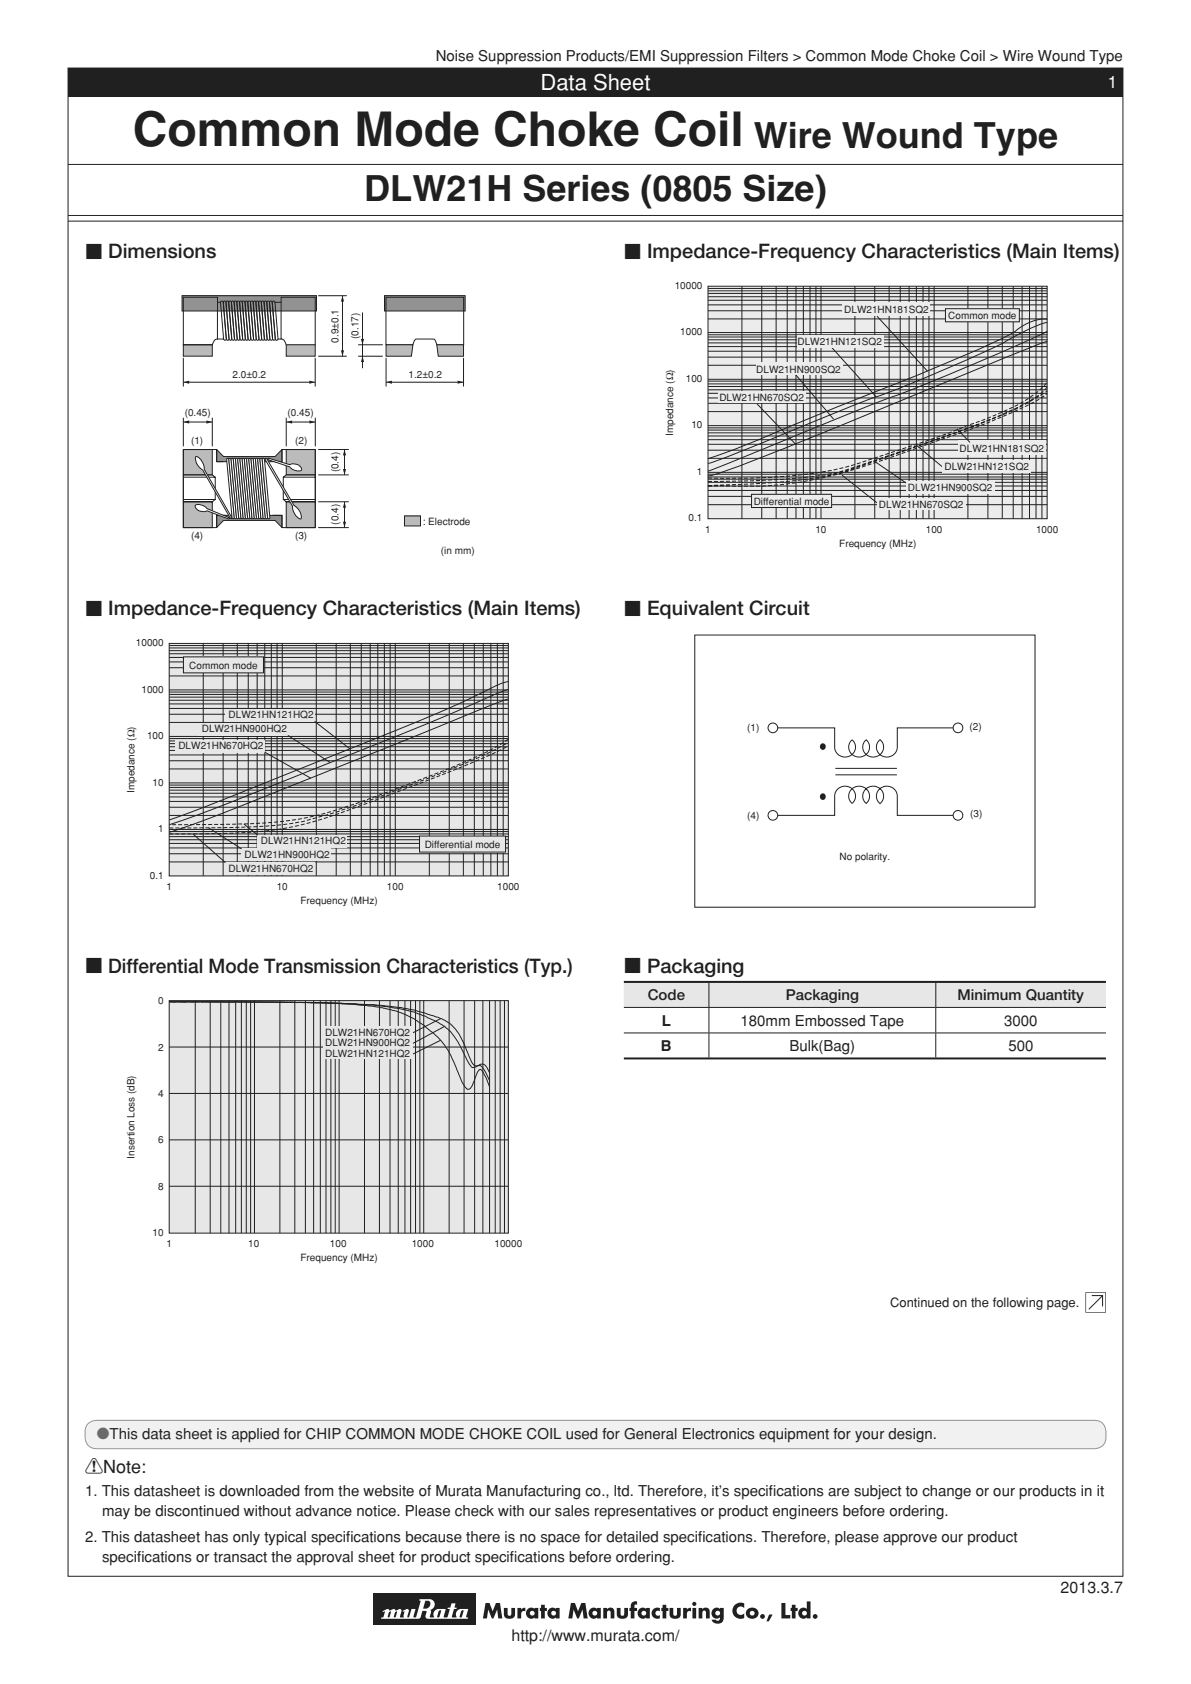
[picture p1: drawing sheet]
<svg xmlns="http://www.w3.org/2000/svg" width="210mm" height="297mm" viewBox="0 0 210 297" stroke-linecap="round" stroke-linejoin="round" font-family="sans-serif">
<path d="M12 12h186v266h-186z" fill="none" stroke="#231f20" stroke-width=".18"/>
<g fill="#231f20">
<path d="M12 12h186v5h-186z"/>
<path d="M85.6 282.7h.7l.6 1.5 .6-1.5h.7l.4 2.7h-.7l-.2-1.5-.7 1.5h-.3l-.6-1.5-.2 1.5h-.7z"/>
<path d="M88.8 283.6h.7v1.2l.3 .2 .3-.2 .1-1.2h.6v1.1a1.01 1.01 0 0 1-1 .8 1.01 1.01 0 0 1-1-.8z"/>
<path d="M91.2 283.6h.7v.3l.4-.3h.3v.6a.5 .5 0 0 0-.5 0 .5 .5 0 0 0-.2 .5v.7h-.7z"/>
<path d="M95.4 283h.7v.6h.3v.5h-.3v1.3h-.7v-1.3h-.2v-.5h.2z"/>
<path d="M100.7 282.7h.7l.5 1.5 .6-1.5h.7l.4 2.7h-.7l-.2-1.5-.6 1.5h-.3l-.7-1.5-.2 1.5h-.7z"/>
<path d="M106.4 283.6h.6v.2a.72 .72 0 0 1 .9-.2 .72 .72 0 0 1 .4 .7v1.1h-.6v-1.1l-.1-.2-.2-.1-.3 .3-.1 1.1h-.6z"/>
<path d="M108.8 283.6h.6v1.2l.3 .2 .3-.2 .1-1.2h.6v1.1a1.01 1.01 0 0 1-1 .8 1.01 1.01 0 0 1-.9-.8z"/>
<path d="M111.4 282.7l.4-.3 .5 .1v.5h-.2l-.2 .1v.5h.4v.5h-.4v1.3h-.7v-1.3h-.2v-.5h.2v-.5z"/>
<path d="M115.1 283.9a1.03 1.03 0 0 1 1.3-.3v.6a.46 .46 0 0 0-.7 0 .46 .46 0 0 0 0 .6 .46 .46 0 0 0 .7 0v.6a1 1 0 0 1-1.3-.2 1 1 0 0 1 0-1.3z"/>
<path d="M116.8 283h.7v.6h.4v.5h-.4v1.3h-.7v-1.3h-.2v-.5h.2z"/>
<path d="M118.1 283.6h.6v1.2l.3 .2 .3-.2 .1-1.2h.6v1.1a1.01 1.01 0 0 1-1 .8 1.01 1.01 0 0 1-.9-.8z"/>
<path d="M120.5 283.6h.6v.3l.4-.3h.3v.6a.5 .5 0 0 0-.5 0 .5 .5 0 0 0-.2 .5v.7h-.6z"/>
<path d="M123.2 283.6h.6v.2a.72 .72 0 0 1 .9-.2 .72 .72 0 0 1 .4 .7v1.1h-.6v-1.1l-.1-.2-.2-.1-.3 .3-.1 1.1h-.6z"/>
<path d="M129.5 283.1l.8-.4h.7l.2 .1v.8a.75 .75 0 0 0-1.1-.1 .75 .75 0 0 0 0 1.1 .75 .75 0 0 0 1.1-.1v.9a1.45 1.45 0 0 1-1.8-.5 1.45 1.45 0 0 1 .1-1.8z"/>
<path d="M135.6 284.7h.6l-.6 1.2h-.5z"/>
<path d="M137.8 282.7h.7v2.1h.8v.6h-1.5z"/>
<path d="M139.6 283h.7v.6h.3v.5h-.3v1.3h-.7v-1.3h-.2v-.5h.2z"/>
<path d="M65.8 281h18.1v5.5h-18.1z"/>
<path d="M93 283.8a.94 .94 0 0 0-.1 1.4 .94 .94 0 0 0 1.3 0v.2h.7v-1.8h-.7v.2a.84 .84 0 0 0-1.2 0zM93.4 284.5a.45 .45 0 0 1 .9 0 .45 .45 0 0 1-.9 0z"/>
<path d="M96.8 283.8a.94 .94 0 0 0-.1 1.4 .94 .94 0 0 0 1.3 0v.2h.7v-1.8h-.7v.2a.84 .84 0 0 0-1.2 0zM97.2 284.5a.42 .42 0 0 1 .8 0 .42 .42 0 0 1-.8 0z"/>
<path d="M104 283.8a.94 .94 0 0 0-.1 1.4 .94 .94 0 0 0 1.4 0v.2h.6v-1.8h-.6v.2a.84 .84 0 0 0-1.3 0zM104.5 284.5a.42 .42 0 0 1 .8 0 .42 .42 0 0 1-.8 0z"/>
<path d="M112.7 283.8a.94 .94 0 0 0-.1 1.4 .94 .94 0 0 0 1.3 0v.2h.7v-1.8h-.7v.2a.84 .84 0 0 0-1.2 0zM113.1 284.5a.42 .42 0 0 1 .8 0 .42 .42 0 0 1-.8 0z"/>
<path d="M122.1 282.9a.37 .37 0 0 1 .7 0 .37 .37 0 0 1-.7 0zM122.1 283.6h.6v1.8h-.6z"/>
<path d="M125.7 283.8a.93 .93 0 0 0-.1 1.3 .93 .93 0 0 0 1.4 .1 .47 .47 0 0 1-.6 .6l-.2-.1h-.7a1.1 1.1 0 0 0 1.2 .6 1.1 1.1 0 0 0 .9-1v-1.7h-.6l-.1 .2a.79 .79 0 0 0-1.2 0zM126.1 284.5a.45 .45 0 0 1 .9 0 .45 .45 0 0 1-.9 0z"/>
<path d="M131.7 283.9a1.09 1.09 0 0 0 .5 1.6 1.09 1.09 0 0 0 1.5-.6 1.11 1.11 0 0 0-.6-1.3 1.11 1.11 0 0 0-1.4 .3zM132.2 284.5a.45 .45 0 0 1 .9 0 .45 .45 0 0 1-.9 0z"/>
<path d="M142.3 282.4v1.4a.93 .93 0 0 0-1.3 .1 .93 .93 0 0 0 0 1.2 .93 .93 0 0 0 1.3 .1v.2h.6v-3zM141.4 284.5a.45 .45 0 0 1 .9 0 .45 .45 0 0 1-.9 0z"/>
<circle cx="134.4" cy="285.1" r=".42"/>
<circle cx="143.7" cy="285.1" r=".42"/>
</g>
<path d="M67.5 284.2l.9-.4 .4 .2-.4 1.1 .1 .2 .2-.2 .3-.8-.2-.1v-.2l.6-.2h.2l.1 .2h.2v.2l-.2 .1-.3 .8 .2 .2 .2-.2 .2-.8-.1-.1v-.2l.5-.2h.3l.1 .3-.3 1 .2 .2h.4l.2-1-.2-.1-.1-.1 .8-.3 .3 .3-.3 1 .2 .2 .2-.2 .4-1.3h.6l-.3 1.3 .3 .2 .2-.2 .8-2.7-.2-.1v-.2l1.8-.1a.98 .98 0 0 1 .8 .9 .98 .98 0 0 1-.7 1.1l.1 .3-.2 .9h.7a1.04 1.04 0 0 1 .9-1.4h1.2l-.2 .6h-.7l.1-.4-.4 .1-.3 1.1h.3l.3-.8h.7l-.2 .7 .2 .2h.3l.2-.2 .4-1.3-.4-.1 .1-.1 .4-.1 .2-.7h.7l-.2 .7 .4 .1v.1l-.4 .1-.4 1.3 .1 .2 .7-.1a1.04 1.04 0 0 1 .8-1.4h1.2l-.1 .5h-.7v-.3l-.3 .1-.3 1.1h.3l.3-.9h.7l-.2 .8 .3 .2v.2h-6.9a.45 .45 0 0 1-.6-.5l.2-.8-.1-.1h-.3v-.4h.2a.86 .86 0 0 0 .9-.8 .44 .44 0 0 0-.4-.6l-.5 .1-.4 1.2 .2 .1v.4l-.3 .1-.3 1-.3 .3h-6.6l-.1-.2 .4-.2 .3-.8h-.4z" fill="#fff"/>
<path d="M15.4 251.2a2.19 2.19 0 0 1 1.6-.7h176a1.93 1.93 0 0 1 2 2v1a1.93 1.93 0 0 1-2 2h-176a1.93 1.93 0 0 1-2-2l.1-1.7z" fill="#f1f1f2"/>
<path d="M15.4 251.2a2.19 2.19 0 0 1 1.6-.7h176a1.93 1.93 0 0 1 2 2v1a1.93 1.93 0 0 1-2 2h-176a1.93 1.93 0 0 1-2-2l.1-1.7z" fill="none" stroke="#939598" stroke-width=".18"/>
<path d="M12 29h186zM12 38h186zM12 39h186z" fill="none" stroke="#231f20" stroke-width=".18"/>
<g fill="#fff">
<path d="M68.1 52.4h13.7l-.1 10.4h-4.4l-.3-2-.3-.8-.2-.2h-3.2l-.2 .2-.3 .8-.3 2h-4.4z"/>
<path d="M32.3 79.3h5.9v2.1h11.5v-2.1h5.9v13.8h-5.9v-2.2h-11.5v2.2h-5.9z"/>
<path d="M32.1 52.2h23.7v2.7h-.2v7.9h-5.1v-2a1.01 1.01 0 0 0-.6-.9 1.01 1.01 0 0 0-1.1 .1l-.3-.2-.2 .2-.2-.2-.3 .2-.2-.2-.2 .2-.3-.2-.2 .2-.3-.2-.2 .2-.3-.2-.2 .2-.2-.2-.3 .2-.2-.2-.2 .2-.3-.2-.2 .2-.3-.2-.2 .2-.3-.2-.2 .2-.2-.2-.3 .2-.2-.2-.2 .2-.3-.2-.2 .2-.3-.2-.2 .2-.3-.2-.2 .2-.2-.2-.3 .2-.2-.2-.2 .2-.3-.2-.2 .2a1.41 1.41 0 0 0-2.3 .8v2h-5.1v-7.9h-.2z"/>
</g>
<path d="M38.2 90.9h11.5v2.1l-1.2-1.2h-9.1l-1.2 1.2z" fill="#939598"/>
<path d="M38.2 90.9h11.5v2.1l-1.2-1.2h-9.1l-1.2 1.2z" fill="none" stroke="#231f20" stroke-width=".18"/>
<path d="M38.2 79.3l1.2 1.2h9.1l1.2-1.2v2.1h-11.5z" fill="#939598"/>
<path d="M38.2 79.3l1.2 1.2h9.1l1.2-1.2v2.1h-11.5z" fill="none" stroke="#231f20" stroke-width=".18"/>
<path d="M67.8 52.2h14.2v2.7h-14.2z" fill="#939598"/>
<path d="M67.8 52.2h14.2v2.7h-14.2z" fill="none" stroke="#231f20" stroke-width=".18"/>
<path d="M32.1 52.2h23.7v2.7h-23.7z" fill="#939598"/>
<path d="M32.1 52.2h23.7v2.7h-23.7z" fill="none" stroke="#231f20" stroke-width=".18"/>
<path d="M32.3 60.8h5.1v2h-5.1z" fill="#bbbdc0"/>
<path d="M49.6 52.4h6v8.4h-5.1a1.09 1.09 0 0 0-.9-1zM68.1 52.4h13.7v8.4h-4.8l-.3-.8-.2-.2h-3.2l-.2 .2-.3 .8h-4.7zM32.3 60.8h5.1v2h-5.1z" fill="none" stroke="#231f20" stroke-width=".18"/>
<path d="M50.5 60.8h5.1v2h-5.1z" fill="#bbbdc0"/>
<path d="M50.5 60.8h5.1v2h-5.1z" fill="none" stroke="#231f20" stroke-width=".18"/>
<path d="M77 60.8h4.7v2h-4.4z" fill="#bbbdc0"/>
<path d="M77 60.8h4.7v2h-4.4z" fill="none" stroke="#231f20" stroke-width=".18"/>
<path d="M68.1 60.8h4.7l-.3 2h-4.4z" fill="#bbbdc0"/>
<path d="M32.3 52.4h6v7.4a1.09 1.09 0 0 0-.9 1h-5.1zM38.3 59.8h1.1M38.3 53.3h.6M48.5 53.3h1.1M49 59.8h.6M68.1 60.8h4.7l-.3 2h-4.4z" fill="none" stroke="#231f20" stroke-width=".18"/>
<path d="M32.3 79.3h5.1v4.5h-5.1z" fill="#bbbdc0"/>
<path d="M32.3 79.3h5.1v4.5h-5.1z" fill="none" stroke="#231f20" stroke-width=".18"/>
<path d="M32.3 88.5h5.1v4.6h-5.1z" fill="#bbbdc0"/>
<path d="M32.3 84.2h5.7M32.3 88.1h5.7M32.3 88.5h5.1v4.6h-5.1zM32.3 83.8h5.1l.6 .4v3.9l-.6 .4h-5.1zM39.3 81.4h-1.1v-2.1h-5.9v13.8h5.9v-2.2h1.6" fill="none" stroke="#231f20" stroke-width=".18"/>
<path d="M50.5 79.3h5.1v4.5h-5.1z" fill="#bbbdc0"/>
<path d="M50.5 79.3h5.1v4.5h-5.1z" fill="none" stroke="#231f20" stroke-width=".18"/>
<path d="M50.5 88.5h5.1v4.6h-5.1z" fill="#bbbdc0"/>
<path d="M48.6 81.4h1.1v-2.1h5.9v13.8h-5.9v-2.2h-1.6M50 84.2l.5-.4h5.1v4.7h-5.1l-.5-.4zM50 84.2h5.6M50 88.1h5.6M50.5 88.5h5.1v4.6h-5.1z" fill="none" stroke="#231f20" stroke-width=".18"/>
<path d="M34.5 80.6l.1-.1a2.45 2.45 0 0 1 1.4 2.3l4.9 8.6-.1 .1-.2-.1-4.8-8.5a2.44 2.44 0 0 1-1.3-2.3z" fill="#fff"/>
<path d="M34.5 80.6l.1-.1a2.45 2.45 0 0 1 1.4 2.3l4.9 8.6-.1 .1-.2-.1-4.8-8.5a2.44 2.44 0 0 1-1.3-2.3z" fill="none" stroke="#231f20" stroke-width=".18"/>
<path d="M40 80.9l.2-.1 .2 .1 .9 10.5-.2 .1-.2-.1z" fill="#fff"/>
<path d="M40 80.9l.2-.1 .2 .1 .9 10.5-.2 .1-.2-.1z" fill="none" stroke="#231f20" stroke-width=".18"/>
<path d="M40.3 80.9l.3-.1 .1 .1 1 10.5-.2 .1-.2-.1z" fill="#fff"/>
<path d="M40.3 80.9l.3-.1 .1 .1 1 10.5-.2 .1-.2-.1z" fill="none" stroke="#231f20" stroke-width=".18"/>
<path d="M40.7 80.9l.2-.1 .2 .1 1 10.5-.2 .1-.2-.1z" fill="#fff"/>
<path d="M40.7 80.9l.2-.1 .2 .1 1 10.5-.2 .1-.2-.1z" fill="none" stroke="#231f20" stroke-width=".18"/>
<path d="M41.1 80.9l.2-.1 .2 .1 1 10.5-.2 .1-.2-.1z" fill="#fff"/>
<path d="M41.1 80.9l.2-.1 .2 .1 1 10.5-.2 .1-.2-.1z" fill="none" stroke="#231f20" stroke-width=".18"/>
<path d="M41.5 80.9l.2-.1 .2 .1 1 10.5-.2 .1-.2-.1z" fill="#fff"/>
<path d="M41.5 80.9l.2-.1 .2 .1 1 10.5-.2 .1-.2-.1z" fill="none" stroke="#231f20" stroke-width=".18"/>
<path d="M41.9 80.9l.2-.1 .2 .1 1 10.5-.2 .1-.2-.1z" fill="#fff"/>
<path d="M41.9 80.9l.2-.1 .2 .1 1 10.5-.2 .1-.2-.1z" fill="none" stroke="#231f20" stroke-width=".18"/>
<path d="M42.3 80.9l.2-.1 .2 .1 1 10.5-.2 .1-.2-.1z" fill="#fff"/>
<path d="M42.3 80.9l.2-.1 .2 .1 1 10.5-.2 .1-.2-.1z" fill="none" stroke="#231f20" stroke-width=".18"/>
<path d="M42.7 80.9l.2-.1 .2 .1 1 10.5-.2 .1-.2-.1z" fill="#fff"/>
<path d="M42.7 80.9l.2-.1 .2 .1 1 10.5-.2 .1-.2-.1z" fill="none" stroke="#231f20" stroke-width=".18"/>
<path d="M43.1 80.9l.2-.1 .2 .1 1 10.5-.2 .1-.2-.1z" fill="#fff"/>
<path d="M43.1 80.9l.2-.1 .2 .1 1 10.5-.2 .1-.2-.1z" fill="none" stroke="#231f20" stroke-width=".18"/>
<path d="M43.5 80.9l.2-.1 .2 .1 .9 10.5-.1 .1-.3-.1z" fill="#fff"/>
<path d="M43.5 80.9l.2-.1 .2 .1 .9 10.5-.1 .1-.3-.1z" fill="none" stroke="#231f20" stroke-width=".18"/>
<path d="M43.9 80.9l.2-.1 .2 .1 .9 10.5-.2 .1-.2-.1z" fill="#fff"/>
<path d="M43.9 80.9l.2-.1 .2 .1 .9 10.5-.2 .1-.2-.1z" fill="none" stroke="#231f20" stroke-width=".18"/>
<path d="M44.3 80.9l.2-.1 .2 .1 .9 10.5-.2 .1-.2-.1z" fill="#fff"/>
<path d="M44.3 80.9l.2-.1 .2 .1 .9 10.5-.2 .1-.2-.1z" fill="none" stroke="#231f20" stroke-width=".18"/>
<path d="M44.6 80.9l.3-.1 .1 .1 1 10.5-.2 .1-.2-.1z" fill="#fff"/>
<path d="M44.6 80.9l.3-.1 .1 .1 1 10.5-.2 .1-.2-.1z" fill="none" stroke="#231f20" stroke-width=".18"/>
<path d="M45 80.9l.3-.1 .1 .1 1 10.5-.2 .1-.2-.1z" fill="#fff"/>
<path d="M45 80.9l.3-.1 .1 .1 1 10.5-.2 .1-.2-.1z" fill="none" stroke="#231f20" stroke-width=".18"/>
<path d="M45.4 80.9l.2-.1 .2 .1 1 10.5-.2 .1-.2-.1z" fill="#fff"/>
<path d="M45.4 80.9l.2-.1 .2 .1 1 10.5-.2 .1-.2-.1z" fill="none" stroke="#231f20" stroke-width=".18"/>
<path d="M45.8 80.9l.2-.1 .2 .1 1 10.5-.2 .1-.2-.1z" fill="#fff"/>
<path d="M45.8 80.9l.2-.1 .2 .1 1 10.5-.2 .1-.2-.1z" fill="none" stroke="#231f20" stroke-width=".18"/>
<path d="M46.2 80.9l.2-.1 .2 .1 1 10.5-.2 .1-.2-.1z" fill="#fff"/>
<path d="M46.2 80.9l.2-.1 .2 .1 1 10.5-.2 .1-.2-.1z" fill="none" stroke="#231f20" stroke-width=".18"/>
<path d="M46.7 80.9l.2-.1 .2 .1 4.7 8.2a2.44 2.44 0 0 1 1.3 2.3l-.1 .1a2.45 2.45 0 0 1-1.4-2.2z" fill="#fff"/>
<path d="M46.7 80.9l.2-.1 .2 .1 4.7 8.2a2.44 2.44 0 0 1 1.3 2.3l-.1 .1a2.45 2.45 0 0 1-1.4-2.2z" fill="none" stroke="#231f20" stroke-width=".18"/>
<path d="M34.5 89.1a1.96 1.96 0 0 1 2 .6l4 1.7-.3 .1-3.7-1.4a1.55 1.55 0 0 1-2.1-.9z" fill="#fff"/>
<path d="M34.5 89.1a1.96 1.96 0 0 1 2 .6l4 1.7-.3 .1-3.7-1.4a1.55 1.55 0 0 1-2.1-.9z" fill="none" stroke="#231f20" stroke-width=".18"/>
<path d="M47.2 80.9h.4l3.5 1a1.55 1.55 0 0 1 2.1 .9 .82 .82 0 0 1-1.1 .2l-.6-.3-.4-.4-3.8-1.2z" fill="#fff"/>
<g fill="none" stroke="#231f20" stroke-width=".18">
<path d="M38.9 53.2l.2-.1 .3 .1 .5 6.6-.2 .2-.3-.2zM39.4 53.2l.2-.1 .2 .1 .6 6.6-.2 .2-.3-.2zM39.8 53.2l.3-.1 .2 .1 .6 6.6-.3 .2-.2-.2zM40.3 53.2l.3-.1 .2 .1 .6 6.6-.3 .2-.2-.2zM40.8 53.2l.2-.1 .3 .1 .5 6.6-.2 .2-.3-.2zM41.3 53.2l.2-.1 .3 .1 .5 6.6-.2 .2-.3-.2zM41.8 53.2l.2-.1 .2 .1 .6 6.6-.2 .2-.3-.2zM42.2 53.2l.3-.1 .2 .1 .6 6.6-.3 .2-.2-.2zM42.7 53.2l.3-.1 .2 .1 .5 6.6-.2 .2-.2-.2zM43.2 53.2l.2-.1 .3 .1 .5 6.6-.2 .2-.3-.2zM43.7 53.2l.2-.1 .3 .1 .5 6.6-.2 .2-.3-.2zM44.2 53.2l.2-.1 .2 .1 .6 6.6-.2 .2-.3-.2z"/>
<path d="M44.6 53.2l.3-.1 .2 .1 .6 6.6-.3 .2-.2-.2zM45.1 53.2l.3-.1 .2 .1 .5 6.6-.2 .2-.2-.2zM45.6 53.2l.2-.1 .3 .1 .5 6.6-.2 .2-.3-.2zM46.1 53.2l.2-.1 .3 .1 .5 6.6-.2 .2-.3-.2zM46.6 53.2l.2-.1 .2 .1 .6 6.6-.2 .2-.3-.2zM47 53.2l.3-.1 .2 .1 .6 6.6-.3 .2-.2-.2zM47.5 53.2l.3-.1 .2 .1 .5 6.6-.2 .2-.2-.2zM48 53.2l.2-.1 .3 .1 .5 6.6-.2 .2-.3-.2zM47.2 80.9h.4l3.5 1a1.55 1.55 0 0 1 2.1 .9 .82 .82 0 0 1-1.1 .2l-.6-.3-.4-.4-3.8-1.2z"/>
</g>
<path d="M71.3 91h2.8v1.8h-2.8z" fill="#bbbdc0"/>
<g fill="none" stroke="#231f20" stroke-width=".18">
<path d="M56.2 52.2h4.9M60.4 52.2v10.6M63.9 55.1v9.8M32.3 63.2v4.9M32.3 67.4h23.3M32.3 73.7v5M32.3 74.4h5.1M37.4 73.7v5M50.5 74.4h5.1M50.5 73.7v5M55.6 63.2v4.9M55.6 73.7v5"/>
<path d="M56.2 62.8h4.9M56.2 79.3h5.2M60.7 79.3v4.5M63.2 60.8h4.2M63.2 62.8h4.2M68.1 67.4h13.6M68.1 63.2v4.9M81.7 63.2v4.9M56.2 83.8h5.2M56.2 88.5h5.2M56.2 93.1h5.2M60.7 88.5v4.6"/>
<path d="M71.3 91h2.8v1.8h-2.8z"/>
</g>
<g fill="#231f20">
<path d="M80.7 67.1l1 .3-1 .3z"/>
<path d="M63.9 62.8l.3 1.1h-.6z"/>
<path d="M68.1 67.4l1-.3v.6z"/>
<path d="M54.5 67.1l1.1 .3-1.1 .3z"/>
<path d="M32.3 67.4l1.1-.3v.6z"/>
<path d="M54.6 74.2l1 .2-1 .3z"/>
<path d="M50.5 74.4l1-.2v.5z"/>
<path d="M36.4 74.2l1 .2-1 .3z"/>
<path d="M32.3 74.4l1.1-.2v.5z"/>
<path d="M63.6 59.8h.6l-.3 1z"/>
<path d="M60.4 52.2l.3 1h-.6z"/>
<path d="M60.1 61.8h.6l-.3 1z"/>
<path d="M60.7 79.3l.3 1h-.5z"/>
<path d="M60.5 82.7h.5l-.3 1.1z"/>
<path d="M60.7 88.5l.3 1h-.5z"/>
<path d="M60.5 92h.5l-.3 1.1z"/>
</g>
<path d="M124.8 50.5h59.8v41h-59.8z" fill="#ebecec"/>
<g fill="none" stroke="#231f20" stroke-width=".18">
<path d="M124.8 50.5h59.8v41h-59.8zM124.8 59.9h59.8M124.8 59.4h59.8M124.8 59h59.8M124.8 56.2h59.8M124.8 54.8h59.8M124.8 53.8h59.8M124.8 53h59.8M124.8 52.3h59.8M124.8 51.7h59.8M124.8 51.3h59.8M124.8 50.9h59.8"/>
<path d="M124.8 58.7h59.8M130.8 50.5v41M134.3 50.5v41M136.8 50.5v41M138.8 50.5v41M140.3 50.5v41M141.7 50.5v41M142.8 50.5v41M143.9 50.5v41M144.8 50.5v41M150.7 50.5v41M154.2 50.5v41"/>
<path d="M156.8 50.5v41M158.7 50.5v41M160.3 50.5v41M161.6 50.5v41M162.8 50.5v41M163.8 50.5v41M164.7 50.5v41M170.7 50.5v41M174.2 50.5v41M176.7 50.5v41M178.7 50.5v41M180.2 50.5v41"/>
<path d="M181.5 50.5v41M182.7 50.5v41M183.7 50.5v41M184.6 56.3a8.4 8.4 0 0 0-6 2.4 278.1 278.1 0 0 1-23.7 10.2l-10.7 4.3-13.1 5.4-6.3 2.3M184.6 58.4a430.9 430.9 0 0 1-32.3 13.5l-27.5 11.2M184.6 56.9a35.1 35.1 0 0 0-7.9 3.7 275.1 275.1 0 0 1-25.7 10.7l-13 5.3a161.1 161.1 0 0 1-13.2 5.1M124.8 79.4h59.8M124.8 78.4h59.8M124.8 77.5h59.8M124.8 76.9h59.8M124.8 76.3h59.8M124.8 75.9h59.8"/>
<path d="M124.8 75.5h59.8M124.8 72.6h59.8M124.8 71.1h59.8M124.8 70.2h59.8M124.8 69.4h59.8M124.8 68.8h59.8M124.8 68.2h59.8M124.8 67.7h59.8M124.8 67.2h59.8M124.8 64.4h59.8M124.8 63h59.8M124.8 61.9h59.8"/>
<path d="M124.8 61.1h59.8M124.8 60.5h59.8M124.8 75.1h59.8M124.8 66.9h59.8M184.6 60.2l-5.9 2.3a2573.3 2573.3 0 0 1-49.3 20 17.5 17.5 0 0 1-4.6 1.4M124.8 89h59.8M124.8 87.5h59.8M124.8 86.5h59.8M124.8 85.7h59.8M124.8 85.1h59.8M124.8 84.5h59.8M124.8 84.1h59.8"/>
<path d="M124.8 83.6h59.8M124.8 80.8h59.8M124.8 83.3h59.8"/>
</g>
<path d="M124.8 85.6l3.4-.1a104.5 104.5 0 0 0 19.1-1.9 465.5 465.5 0 0 0 31.3-11.2l3.2-1.7 2.8-1.7M124.8 84.9h2.2a132.9 132.9 0 0 0 19.2-1.3 82 82 0 0 0 10.3-3.2l12.2-4.2 4.6-1.7a57 57 0 0 0 9.9-4.8l1.4-1.4M124.8 85.8l1.9-.1a66.5 66.5 0 0 0 27-3.9l3.5-1.2a356.1 356.1 0 0 0 21.2-7.8l2.9-1.4a11.1 11.1 0 0 0 3.3-2.1M124.8 84.3a100.7 100.7 0 0 0 23.6-1.7 263.1 263.1 0 0 0 28.9-10.2 21.4 21.4 0 0 0 6.9-4.4l.4-.6" fill="none" stroke="#231f20" stroke-width=".18" stroke-dasharray=".7 .4" stroke-linecap="butt"/>
<path d="M166.7 54.4h13v2.4h-13z" fill="#ebecec"/>
<path d="M166.7 54.4h13v2.4h-13zM133.5 71.2l6.8 7.2M140.3 66.1l6.7 7.8M146.7 61.3l7.8 8.7" fill="none" stroke="#231f20" stroke-width=".18"/>
<path d="M132.5 87.2h14.1v2.3h-14.1z" fill="#ebecec"/>
<path d="M161.4 78.4l4.8 4M132.5 87.2h14.1v2.3h-14.1zM148.5 83.8l6.1 4.9M154.2 81.4l5.6 3.8" fill="none" stroke="#231f20" stroke-width=".18"/>
<g fill="#ebecec">
<path d="M126.5 69h15.5v1.9h-15.5z"/>
<path d="M140.6 59.1h15.2v2.3h-15.2z"/>
<path d="M133.3 63.9h15.3v2.3h-15.3z"/>
<path d="M154.6 87.9h15.7v2h-15.7z"/>
<path d="M166.2 81.2h15.6v2.2h-15.6z"/>
<path d="M159.8 84.9h15.5v2.2h-15.5z"/>
</g>
<path d="M154.6 55.8l8.9 9.7" fill="none" stroke="#231f20" stroke-width=".18"/>
<g fill="#ebecec">
<path d="M148.5 53.4h15.5v2.4h-15.5z"/>
<path d="M169 77.7h15.5v2.6h-15.5z"/>
</g>
<path d="M168.7 75.6l2.3 2.4" fill="none" stroke="#231f20" stroke-width=".18"/>
<path d="M29.8 113.5h59.8v41h-59.8z" fill="#e6e7e8"/>
<g fill="none" stroke="#231f20" stroke-width=".18">
<path d="M29.8 113.5h59.8v41h-59.8zM29.8 119.2h59.8M29.8 117.8h59.8M29.8 116.7h59.8M29.8 115.9h59.8M29.8 115.3h59.8M29.8 114.8h59.8M29.8 114.3h59.8M29.8 113.9h59.8M35.8 113.5v41M39.3 113.5v41M41.8 113.5v41"/>
<path d="M43.8 113.5v41M45.3 113.5v41M46.7 113.5v41M47.8 113.5v41M48.9 113.5v41M49.8 113.5v41M55.8 113.5v41M59.3 113.5v41M61.8 113.5v41M63.7 113.5v41M65.3 113.5v41M66.6 113.5v41"/>
<path d="M67.8 113.5v41M68.8 113.5v41M69.7 113.5v41M75.7 113.5v41M79.2 113.5v41M81.7 113.5v41M83.6 113.5v41M85.2 113.5v41M86.5 113.5v41M87.7 113.5v41M88.7 113.5v41M29.8 139.9h59.8"/>
<path d="M29.8 139.4h59.8M29.8 138.9h59.8M29.8 138.5h59.8M29.8 135.6h59.8M29.8 134.2h59.8M29.8 133.1h59.8M29.8 132.3h59.8M29.8 131.7h59.8M29.8 131.1h59.8M29.8 130.7h59.8M29.8 130.3h59.8M29.8 127.4h59.8"/>
<path d="M29.8 126h59.8M29.8 124.9h59.8M29.8 124.1h59.8M29.8 123.5h59.8M29.8 123h59.8M29.8 122.5h59.8M29.8 122.1h59.8M29.8 138.1h59.8M29.8 129.9h59.8M29.8 121.7h59.8M89.6 121.6l-2.1 .8-9.4 4.1-10.2 4.1-28.4 11.3-9.6 3.5M89.6 123.3l-3.7 1.3-45 18.2-6.4 2.4-4.6 1.6"/>
<path d="M89.6 120.2a33 33 0 0 0-6 2.6l-5.5 2.6-8.1 3.3-30.5 12.3-9.6 3.6M29.8 152h59.8M29.8 150.6h59.8M29.8 149.5h59.8M29.8 148.8h59.8M29.8 148.1h59.8M29.8 147.6h59.8M29.8 147.1h59.8M29.8 146.7h59.8M29.8 143.8h59.8M29.8 142.4h59.8M29.8 141.3h59.8"/>
<path d="M29.8 140.6h59.8M29.8 146.3h59.8"/>
</g>
<path d="M89.6 130.3a57.4 57.4 0 0 1-11.3 5.6l-10.4 3.9a75.1 75.1 0 0 1-17.3 5 179.6 179.6 0 0 1-20.1 .6h-.6M29.9 147.1l9.2-.1 5.8-.3 4.8-.5 4.2-.9 7.1-2.3 13.8-5.2 9.3-3.6 5.5-2.6M29.9 146l15-.2 4.8-.3 3.7-.6 6-1.7 3.4-1.2 13-4.9 8.5-3.5 5.3-2.7" fill="none" stroke="#231f20" stroke-width=".18" stroke-dasharray=".7 .4" stroke-linecap="butt"/>
<path d="M39.8 125.1h15.7v2.1h-15.7z" fill="#e6e7e8"/>
<path d="M55.5 127.2l6.2 4.9" fill="none" stroke="#231f20" stroke-width=".18"/>
<path d="M32.3 115.9h14.2v2.8h-14.2z" fill="#e6e7e8"/>
<path d="M32.3 115.9h14.2v2.8h-14.2z" fill="none" stroke="#231f20" stroke-width=".18"/>
<path d="M74 147.5h15.1v2.8h-15.1z" fill="#e6e7e8"/>
<path d="M74 147.5h15.1v2.8h-15.1z" fill="none" stroke="#231f20" stroke-width=".18"/>
<path d="M35.1 127.6h15.7v2.1h-15.7z" fill="#e6e7e8"/>
<path d="M50.8 129.7l7.4 4.8" fill="none" stroke="#231f20" stroke-width=".18"/>
<g fill="#e6e7e8">
<path d="M30.9 130.5h15.7v2.1h-15.7z"/>
<path d="M39.8 152.1h15.7v2.1h-15.7z"/>
</g>
<path d="M46.6 132.6l8.2 4.6M34 147.1l5.8 5" fill="none" stroke="#231f20" stroke-width=".18"/>
<path d="M42.6 149.7h15.7v2.1h-15.7z" fill="#e6e7e8"/>
<path d="M36.8 146l5.8 3.7" fill="none" stroke="#231f20" stroke-width=".18"/>
<path d="M45.5 147.3h15.7v2.1h-15.7z" fill="#e6e7e8"/>
<path d="M136.4 128.4h10.8v3.4a1.8 1.8 0 0 0 2.5 1.6 1.8 1.8 0 0 0 .5-2.9 1.77 1.77 0 0 0 0 2.5 1.77 1.77 0 0 0 2.5 0 1.77 1.77 0 0 0 0-2.5 1.77 1.77 0 0 0 0 2.5 1.77 1.77 0 0 0 2.5 0 1.77 1.77 0 0 0 0-2.5 1.8 1.8 0 0 0 .5 2.9 1.8 1.8 0 0 0 2.5-1.6v-3.4h10.7M43 145.3l2.5 2" fill="none" stroke="#231f20" stroke-width=".18"/>
<circle cx="145.1" cy="131.7" r=".55" fill="#231f20"/>
<circle cx="136.3" cy="128.4" r=".85" fill="#fff"/>
<circle cx="136.3" cy="128.4" r=".85" fill="none" stroke="#231f20" stroke-width=".18"/>
<circle cx="168.9" cy="128.4" r=".85" fill="#fff"/>
<g fill="none" stroke="#231f20" stroke-width=".18">
<path d="M147.3 135.5h10.8M168.9 143.8h-10.7v-3.4a1.8 1.8 0 0 0-2.5-1.6 1.8 1.8 0 0 0-.5 2.9 1.77 1.77 0 0 0 0-2.5 1.77 1.77 0 0 0-2.5 0 1.77 1.77 0 0 0 0 2.5 1.77 1.77 0 0 0 0-2.5 1.77 1.77 0 0 0-2.5 0 1.77 1.77 0 0 0 0 2.5 1.8 1.8 0 0 0-.5-2.9 1.8 1.8 0 0 0-2.5 1.6v3.4h-10.8"/>
<circle cx="168.9" cy="128.4" r=".85"/>
</g>
<circle cx="145.1" cy="140.5" r=".55" fill="#231f20"/>
<circle cx="136.3" cy="143.8" r=".85" fill="#fff"/>
<circle cx="136.3" cy="143.8" r=".85" fill="none" stroke="#231f20" stroke-width=".18"/>
<circle cx="168.9" cy="143.8" r=".85" fill="#fff"/>
<g fill="none" stroke="#231f20" stroke-width=".18">
<path d="M122.5 112h60v48h-60zM147.3 136.7h10.8"/>
<circle cx="168.9" cy="143.8" r=".85"/>
</g>
<path d="M29.8 176.5h59.8v41h-59.8z" fill="#e6e7e8"/>
<g fill="none" stroke="#231f20" stroke-width=".18">
<path d="M29.8 176.7h20.3l12.5 .3 3.4 .2 4.7 .5 2.3 .4 2.9 .9a7.7 7.7 0 0 1 5.9 5.1l.2 .4a11.4 11.4 0 0 0 1.6 3.4l.4 .1 .4-.1a.96 .96 0 0 1 .9-.2 .96 .96 0 0 1 .7 .8l.3 .7M29.8 176.5h59.8v41h-59.8zM34.4 176.5v41M37.1 176.5v41M38.9 176.5v41M40.4 176.5v41M41.6 176.5v41M42.6 176.5v41M43.4 176.5v41M44.2 176.5v41M44.9 176.5v41M49.4 176.5v41"/>
<path d="M52 176.5v41M53.8 176.5v41M55.3 176.5v41M56.5 176.5v41M57.5 176.5v41M58.3 176.5v41M59.1 176.5v41M59.8 176.5v41M64.3 176.5v41M66.9 176.5v41M68.8 176.5v41M70.2 176.5v41"/>
<path d="M71.4 176.5v41M72.4 176.5v41M73.3 176.5v41M74 176.5v41M74.7 176.5v41M77.7 179.6l-5 2.6M79.2 176.5v41M81.8 176.5v41M83.7 176.5v41M85.1 176.5v41M86.3 176.5v41M87.3 176.5v41"/>
<path d="M88.2 176.5v41M89 176.5v41M29.8 184.7h59.8M29.8 192.8h59.8M86.3 190.6l-.2-.4a5.2 5.2 0 0 0-1.5-2.3l-.3 .1a.9 .9 0 0 1-1.6-.4l-2-3.8-1.2-1.8-1.1-1-3.4-1.8-2.1-.7-2.4-.6-4.5-.6-7.6-.4-15.9-.2h-12.7l22.1 .1 10.7 .3 4.1 .5 3.3 .7 3 1.4 1.8 1.2 .4 .3a13.4 13.4 0 0 1 5.2 7l.3 .9a7.4 7.4 0 0 0 1.7 3 .72 .72 0 0 0 .9-.6l.7-1.9a1.42 1.42 0 0 1 .7-1 8.3 8.3 0 0 1 1.6 3.1M29.8 201h59.8M29.8 209.2h59.8"/>
</g>
<path d="M57 181.1h15.7v1.8h-15.7z" fill="#e6e7e8"/>
<path d="M78.4 181l-5.7 3" fill="none" stroke="#231f20" stroke-width=".18"/>
<path d="M57 182.9h15.7v1.9h-15.7z" fill="#e6e7e8"/>
<path d="M77.7 183.5l-5 2.4" fill="none" stroke="#231f20" stroke-width=".18"/>
<g fill="#e6e7e8">
<path d="M57 184.8h15.7v1.9h-15.7z"/>
<path d="M110 173.2h15v4.5h-15zM125 173.2h40v4.5h-40zM165 173.2h30v4.5h-30z"/>
</g>
<path d="M110 173.2h85M110 186.7h85" fill="none" stroke="#231f20" stroke-width=".35"/>
<path d="M110 177.7h85M125 173.4v4.2M125 177.7v4.4M165 173.4v4.2M165 177.7v4.4M110 182.2h85M125 182.2v4.3M165 182.2v4.3" fill="none" stroke="#231f20" stroke-width=".18"/>
<path d="M191.5 228h3.4v3.4h-3.4zM191.4 227.9v3.6h3.6v-3.6z" fill="#231f20"/>
<path d="M192.5 228.5h1.9v1.9M194.4 228.5l-2.4 2.4" fill="none" stroke="#231f20" stroke-width=".18"/>
<text font-size="8.5" fill="#231f20" x="23.4" y="25.8">Common Mode Choke Coil</text>
<g font-size="6.3" fill="#231f20">
<text x="132.9" y="26.1">Wire Wound Type</text>
<text x="64.2" y="35.5">DLW21H Series (0805 Size)</text>
</g>
<text font-size="3.9" fill="#fff" x="95.3" y="15.9">Data Sheet</text>
<g font-size="3.5" fill="#231f20">
<text x="15" y="45.6">c Dimensions</text>
<text x="110" y="45.6">c Impedance-Frequency Characteristics (Main Items)</text>
<text x="15" y="108.6">c Impedance-Frequency Characteristics (Main Items)</text>
<text x="110" y="108.6">c Equivalent Circuit</text>
<text x="15" y="171.6">c Differential Mode Transmission Characteristics (Typ.)</text>
<text x="110" y="171.6">c Packaging</text>
</g>
<text font-size="3.2" fill="#231f20" x="15" y="259.8">!Note:</text>
<text font-size="3" fill="#fff" x="195.3" y="15.6">1</text>
<g font-size="2.8" fill="#231f20">
<text x="187" y="280.9">2013.3.7</text>
<text x="90.2" y="289.4">http://www.murata.com/</text>
</g>
<g font-size="2.6" fill="#231f20">
<text x="76.8" y="10.8">Noise Suppression Products/EMI Suppression Filters &gt; Common Mode Choke Coil &gt; Wire Wound Type</text>
<text x="114.2" y="176.4">Code</text>
<text x="138.6" y="176.4">Packaging</text>
<text x="168.9" y="176.4">Minimum Quantity</text>
<text x="116.5" y="185.4">B</text>
<text x="116.7" y="180.9">L</text>
<text x="130.6" y="180.9">180mm Embossed Tape</text>
<text x="139.2" y="185.4">Bulk(Bag)</text>
<text x="177.1" y="180.9">3000</text>
<text x="177.8" y="185.4">500</text>
<text x="15" y="263.9">1. This datasheet is downloaded from the website of Murata Manufacturing co., ltd. Therefore, it’s specifcations are subject to change or our products in it</text>
<text x="135.6" y="263.9">i</text>
<text x="18" y="267.4">may be discontinued without advance notice. Please check with our sales representatives or product engineers before ordering.</text>
<text x="15" y="272">2. This datasheet has only typical specifcations because there is no space for detailed specif</text>
<text x="18" y="275.5">specif</text>
<text x="24.2" y="275.5">i cations or transact the approval sheet for product specif</text>
<text x="61" y="272">i</text>
<text x="89.9" y="275.5">i cations before ordering.</text>
<text x="123.1" y="272">i cations. Therefore, please approve our product</text>
</g>
<text font-size="2.6" fill="#6d6e70" x="17" y="253.8">oThis data sheet is applied for CHIP COMMON MODE CHOKE COIL used for General Electronics equipment for your design.</text>
<text font-size="2.3" fill="#231f20" x="156.9" y="230.4">Continued on the following page.</text>
<g font-size="1.8" fill="#231f20">
<text x="119" y="51">10000</text>
<text x="63.2" y="59.8" transform="rotate(-90 63.2 59.8)">(0.17)</text>
<text x="119.9" y="59.1">1000</text>
<text x="148.9" y="55.3">DLW21HN181SQ2</text>
<text x="167.2" y="56.2">Common mode</text>
<text x="59.7" y="60.4" transform="rotate(-90 59.7 60.4)">0.9±0.1</text>
<text x="133.4" y="65.7">DLW21HN900SQ2</text>
<text x="140.6" y="60.9">DLW21HN121SQ2</text>
<text x="41" y="66.7">2.0±0.2</text>
<text x="72" y="66.7">1.2±0.2</text>
<text x="120.9" y="67.4">100</text>
<text x="126.8" y="70.6">DLW21HN670SQ2</text>
<text x="32.6" y="73.4">(0.45)</text>
<text x="50.7" y="73.4">(0.45)</text>
<text x="118.7" y="76.9" transform="rotate(-90 118.7 76.9)">Impedance (Ω)</text>
<text x="121.9" y="75.6">10</text>
<text x="33.7" y="78.2">(1)</text>
<text x="52" y="78.2">(2)</text>
<text x="59.7" y="83.3" transform="rotate(-90 59.7 83.3)">(0.4)</text>
<text x="122.9" y="83.8">1</text>
<text x="166.5" y="82.9">DLW21HN121SQ2</text>
<text x="169.2" y="79.8">DLW21HN181SQ2</text>
<text x="132.9" y="89">Differential mode</text>
<text x="155" y="89.5">DLW21HN670SQ2</text>
<text x="160.1" y="86.6">DLW21HN900SQ2</text>
<text x="33.7" y="95.1">(4)</text>
<text x="52" y="95.1">(3)</text>
<text x="59.7" y="92.5" transform="rotate(-90 59.7 92.5)">(0.4)</text>
<text x="74.5" y="92.6">: Electrode</text>
<text x="121.4" y="92">0.1</text>
<text x="124.3" y="93.9">1</text>
<text x="143.8" y="93.9">10</text>
<text x="163.2" y="93.9">100</text>
<text x="182.7" y="93.9">1000</text>
<text x="77.7" y="97.7">(in mm)</text>
<text x="148" y="96.4">Frequency (MHz)</text>
<text x="24" y="114">10000</text>
<text x="33.4" y="118">Common mode</text>
<text x="24.9" y="122.2">1000</text>
<text x="25.9" y="130.4">100</text>
<text x="35.6" y="129.2">DLW21HN900HQ2</text>
<text x="40.3" y="126.7">DLW21HN121HQ2</text>
<text x="131.8" y="128.9">(1)</text>
<text x="171" y="128.8">(2)</text>
<text x="31.5" y="132.1">DLW21HN670HQ2</text>
<text x="23.7" y="139.9" transform="rotate(-90 23.7 139.9)">Impedance (Ω)</text>
<text x="26.9" y="138.6">10</text>
<text x="27.9" y="146.8">1</text>
<text x="46" y="148.9">DLW21HN121HQ2</text>
<text x="74.9" y="149.6">Differential mode</text>
<text x="131.8" y="144.5">(4)</text>
<text x="171.1" y="144.1">(3)</text>
<text x="26.4" y="155">0.1</text>
<text x="40.3" y="153.7">DLW21HN670HQ2</text>
<text x="43.1" y="151.3">DLW21HN900HQ2</text>
<text x="148" y="151.6">No polarity.</text>
<text x="29.3" y="156.9">1</text>
<text x="48.8" y="156.9">10</text>
<text x="53" y="159.4">Frequency (MHz)</text>
<text x="68.2" y="156.9">100</text>
<text x="87.7" y="156.9">1000</text>
<text x="27.9" y="177.1">0</text>
<text x="27.9" y="185.3">2</text>
<text x="57.3" y="182.6">DLW21HN670HQ2</text>
<text x="57.3" y="184.5">DLW21HN900HQ2</text>
<text x="57.3" y="186.4">DLW21HN121HQ2</text>
<text x="27.9" y="193.5">4</text>
<text x="27.9" y="201.6">6</text>
<text x="23.7" y="204.3" transform="rotate(-90 23.7 204.3)">Insertion Loss (dB)</text>
<text x="27.9" y="209.8">8</text>
<text x="26.9" y="218">10</text>
<text x="29.3" y="219.9">1</text>
<text x="43.8" y="219.9">10</text>
<text x="58.2" y="219.9">100</text>
<text x="72.6" y="219.9">1000</text>
<text x="87.2" y="219.9">10000</text>
<text x="53" y="222.4">Frequency (MHz)</text>
</g>
</svg>
